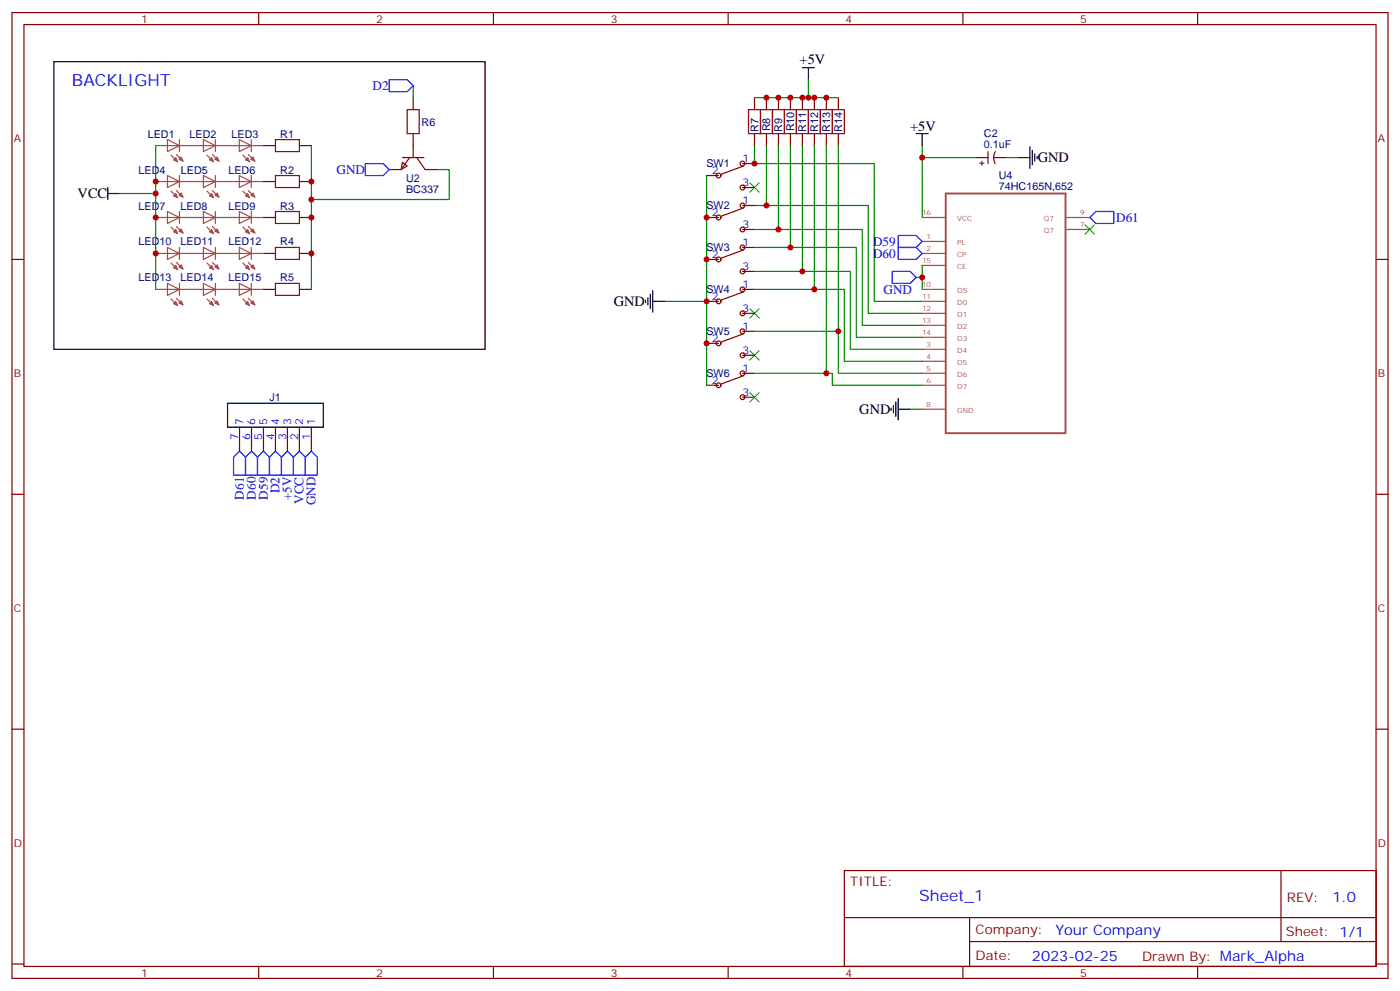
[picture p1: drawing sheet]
<svg xmlns="http://www.w3.org/2000/svg" width="412mm" height="292mm" viewBox="0 0 412 292" stroke-linecap="round" stroke-linejoin="round" font-family="sans-serif">
<g fill="none" stroke="#008700" stroke-width=".35">
<path d="M121.7 25.2v3.6M222.2 28.8h24.7M238.1 23.5v5.3M35.3 57h10.6M45.9 42.9v42.3M91.7 42.9v42.3M128.8 49.9h3.5v8.8h-40.6M208.1 51.7v61.7M222.2 42.9v5.3h35.3v40.5h14.1M225.8 42.9v17.6M229.3 42.9v24.7M232.8 42.9v29.9"/>
<path d="M236.4 42.9v37M239.9 42.9v42.3M243.4 42.9v67M246.9 42.9v54.6M271.6 46.4h15.9M271.6 42.9v21.1M296.3 46.4h3.6M222.2 60.5h33.6v31.8h15.8M222.2 67.6h31.8v28.2h17.6M222.2 72.8h30v26.5h19.4M222.2 79.9h28.3v22.9h21.1M271.6 78.1v7.1"/>
<path d="M195.8 88.7h12.3M222.2 85.2h26.5v21.2h22.9M222.2 97.5h24.7v12.4h24.7M269.9 81.7h1.7M222.2 109.9h23v3.5h26.4M268.1 120.5h3.5"/>
</g>
<g fill="none" stroke="#870000" stroke-width=".35">
<path d="M3.5 3.7h405.4v284.3h-405.4zM7.1 7.2h398.2v277.3h-398.2zM76.2 3.7v3.5M145.3 3.7v3.5M214.5 3.7v3.5M283.6 3.7v3.5M352.8 3.7v3.5M121.7 28.8v3.5M121.7 39.3v7.1M222.2 28.8v3.5M222.2 39.3v3.6M225.8 28.8v3.5"/>
<path d="M225.8 39.3v3.6M229.3 28.8v3.5M229.3 39.3v3.6M232.8 28.8v3.5M232.8 39.3v3.6M236.4 28.8v3.5M236.4 39.3v3.6M239.9 28.8v3.5M239.9 39.3v3.6M243.4 28.8v3.5M243.4 39.3v3.6M246.9 28.8v3.5"/>
<path d="M246.9 39.3v3.6M77.6 42.9h3.5M77.6 53.4h3.5M88.2 42.9h3.5M88.2 53.4h3.5M118.5 47.8l1.4 1.1-1.7 1zM118.5 46.4h6.4M120.6 46.4l-2.4 3.5h-3.5M122.8 46.4l2.4 3.5h3.6M208.1 51.7h3.6M218.7 55.2h3.5M218.7 48.2h3.5"/>
<path d="M219.1 48.9l-6.7 2.4M287.5 46.4h3.5M291 44.6v3.6M292.8 46.4h3.5M293.2 44.6l-.5 1.8 .5 1.8M3.5 76.4h3.6M77.6 74.6h3.5M77.6 64h3.5M88.2 74.6h3.5M88.2 64h3.5M208.1 76.4h3.6M208.1 64h3.6"/>
<path d="M218.7 79.9h3.5M218.7 72.8h3.5M218.7 67.6h3.5M218.7 60.5h3.5M219.1 73.6l-6.7 2.4M219.1 61.2l-6.7 2.5M405.3 76.4h3.6M77.6 85.2h3.5M88.2 85.2h3.5M208.1 88.7h3.6M218.7 85.2h3.5M218.7 97.5h3.5"/>
<path d="M218.7 92.3h3.5M219.1 98.2l-6.7 2.5M219.1 85.9l-6.7 2.5M208.1 101.1h3.6M208.1 113.4h3.6M218.7 104.6h3.5M218.7 116.9h3.5M218.7 109.9h3.5M219.1 110.6l-6.7 2.5M70.6 125.8v7M74.1 125.8v7M77.6 125.8v7"/>
<path d="M81.1 125.8v7M84.7 125.8v7M88.2 125.8v7M91.7 125.8v7M3.5 145.5h3.6M405.3 145.5h3.6M3.5 214.7h3.6M405.3 214.7h3.6M248.7 256.3h156.6v28.2h-156.6zM377.3 256.3v20.9M248.7 270.1h156.5M285.6 277.2h119.6"/>
<path d="M285.6 270.1v14.2M3.5 283.8h3.6M76.2 284.5v3.5M145.3 284.5v3.5M214.5 284.5v3.5M283.6 284.5v3.5M352.8 284.5v3.5M405.3 283.8h3.6"/>
<circle cx="211.7" cy="51.7" r=".71"/>
<circle cx="218.7" cy="48.2" r=".71"/>
<circle cx="218.7" cy="55.2" r=".71"/>
<circle cx="211.7" cy="76.4" r=".71"/>
<circle cx="211.7" cy="64" r=".71"/>
<circle cx="218.7" cy="67.6" r=".71"/>
<circle cx="218.7" cy="79.9" r=".71"/>
<circle cx="218.7" cy="60.5" r=".71"/>
<circle cx="218.7" cy="72.8" r=".71"/>
<circle cx="211.7" cy="88.7" r=".71"/>
<circle cx="218.7" cy="85.2" r=".71"/>
<circle cx="218.7" cy="92.3" r=".71"/>
<circle cx="218.7" cy="97.5" r=".71"/>
<circle cx="211.7" cy="113.4" r=".71"/>
<circle cx="211.7" cy="101.1" r=".71"/>
<circle cx="218.7" cy="116.9" r=".71"/>
<circle cx="218.7" cy="109.9" r=".71"/>
<circle cx="218.7" cy="104.6" r=".71"/>
</g>
<g fill="none" stroke="#a10000" stroke-width=".35">
<path d="M119.9 32.3h3.6v7h-3.6zM220.5 32.3h3.5v7h-3.5zM224 32.3h3.5v7h-3.5zM227.5 32.3h3.6v7h-3.6zM231.1 32.3h3.5v7h-3.5zM234.6 32.3h3.5v7h-3.5zM238.1 32.3h3.6v7h-3.6zM241.7 32.3h3.5v7h-3.5zM245.2 32.3h3.5v7h-3.5zM81.1 41.1h7.1v3.5h-7.1zM81.1 51.7h7.1v3.5h-7.1zM81.1 72.8h7.1v3.6h-7.1z"/>
<path d="M81.1 62.3h7.1v3.5h-7.1zM81.1 83.4h7.1v3.6h-7.1z"/>
</g>
<g fill="none" stroke="#000" stroke-width=".35">
<path d="M15.9 18.2h127v84.6h-127zM236.4 19.9h3.5M238.1 19.9v3.6M269.9 39.3h3.5M271.6 39.3v3.6M31.7 57h3.6M31.7 55.2v3.5M299.9 46.4h3.5M303.4 43.2v6.4M304.1 44.3v4.2M304.8 45.3v2.1M305.5 46v.7"/>
<path d="M190.1 88.4v.7M190.9 87.7v2.1M191.6 86.6v4.2M192.3 88.7h3.5M192.3 85.5v6.4M67 118.7h28.2v7.1h-28.2zM263.2 119.4v2.1M263.9 118.4v4.2M264.6 117.3v6.3M262.5 120.1v.7M264.6 120.5h3.5"/>
</g>
<g fill="none" stroke="#a64a4a" stroke-width=".35">
<path d="M45.9 42.9h7M45.9 53.4h7M49.3 41.1l3.6 1.8-3.6 1.7zM49.3 51.7l3.6 1.7-3.6 1.8zM50.4 56.3l1.9 1.9M50.4 45.7l1.9 1.9M52 45.5l1.9 1.9M52 56.1l1.9 1.9M52.9 41.1v3.5M52.9 51.7v3.5M53 42.9h10.4M53 53.4h10.4"/>
<path d="M59.9 41.1l3.5 1.8-3.5 1.7zM59.9 51.7l3.5 1.7-3.5 1.8zM61 56.3l1.9 1.9M61 45.7l1.9 1.9M62.6 56.1l1.9 1.9M62.6 45.5l1.9 1.9M63.4 41.1v3.5M63.4 51.7v3.5M63.6 42.9h10.4M63.6 53.4h10.4M70.5 41.1l3.5 1.8-3.5 1.7zM70.5 51.7l3.5 1.7-3.5 1.8z"/>
<path d="M71.6 56.3l1.9 1.9M71.6 45.7l1.9 1.9M73.1 56.1l2 1.9M73.1 45.5l2 1.9M74 41.1v3.5M74 51.7v3.5M74.1 42.9h3.5M74.1 53.4h3.5M45.9 74.6h7M45.9 64h7M49.3 62.3l3.6 1.7-3.6 1.8zM49.3 72.8l3.6 1.8-3.6 1.8z"/>
<path d="M50.4 66.9l1.9 1.9M50.4 77.4l1.9 2M52 66.7l1.9 1.9M52 77.3l1.9 1.9M52.9 62.3v3.5M52.9 72.8v3.6M53 74.6h10.4M53 64h10.4M59.9 62.3l3.5 1.7-3.5 1.8zM59.9 72.8l3.5 1.8-3.5 1.8zM61 77.4l1.9 2M61 66.9l1.9 1.9"/>
<path d="M62.6 77.3l1.9 1.9M62.6 66.7l1.9 1.9M63.4 62.3v3.5M63.4 72.8v3.6M63.6 74.6h10.4M63.6 64h10.4M70.5 62.3l3.5 1.7-3.5 1.8zM70.5 72.8l3.5 1.8-3.5 1.8zM71.6 77.4l1.9 2M71.6 66.9l1.9 1.9M73.1 77.3l2 1.9M73.1 66.7l2 1.9"/>
<path d="M74 62.3v3.5M74 72.8v3.6M74.1 74.6h3.5M74.1 64h3.5M271.6 74.6h7M271.6 64h7M271.6 71.1h7M271.6 78.1h7M314.1 64h6.9M314.1 67.6h6.9M45.9 85.2h7M49.3 83.4l3.6 1.8-3.6 1.8z"/>
<path d="M50.4 88l1.9 2M52 87.8l1.9 2M52.9 83.4v3.6M53 85.2h10.4M59.9 83.4l3.5 1.8-3.5 1.8zM61 88l1.9 2M62.6 87.8l1.9 2M63.4 83.4v3.6M63.6 85.2h10.4M70.5 83.4l3.5 1.8-3.5 1.8zM71.6 88l1.9 2M73.1 87.8l2 2"/>
<path d="M74 83.4v3.6M74.1 85.2h3.5M271.6 85.2h7M271.6 88.7h7M271.6 92.3h7M271.6 95.8h7M271.6 99.3h7M271.6 102.8h7M271.6 106.4h7M271.6 109.9h7M271.6 113.4h7M271.6 120.5h7"/>
</g>
<g fill="#a64a4a" stroke="#a64a4a" stroke-width=".29">
<path d="M51.1 89.4l.7-.7 .5 1.3z"/>
<path d="M52.7 89.3l.7-.8 .5 1.3z"/>
<path d="M61.7 89.4l.7-.7 .5 1.3z"/>
<path d="M63.3 89.3l.7-.8 .5 1.3z"/>
<path d="M72.3 89.4l.7-.7 .5 1.3z"/>
<path d="M73.9 89.3l.7-.8 .5 1.3z"/>
<path d="M72.3 78.8l.7-.7 .5 1.3z"/>
<path d="M73.9 78.7l.7-.7 .5 1.2z"/>
<path d="M61.7 78.8l.7-.7 .5 1.3z"/>
<path d="M63.3 78.7l.7-.7 .5 1.2z"/>
<path d="M51.1 78.8l.7-.7 .5 1.3z"/>
<path d="M52.7 78.7l.7-.7 .5 1.2z"/>
<path d="M51.1 47.1l.7-.7 .5 1.2z"/>
<path d="M52.7 46.9l.7-.7 .5 1.2z"/>
<path d="M61.7 47.1l.7-.7 .5 1.2z"/>
<path d="M63.3 46.9l.7-.7 .5 1.2z"/>
<path d="M72.3 47.1l.7-.7 .5 1.2z"/>
<path d="M73.9 46.9l.7-.7 .5 1.2z"/>
<path d="M51.1 57.7l.7-.7 .5 1.2z"/>
<path d="M53.4 56.8l.5 1.2-1.2-.5z"/>
<path d="M61.7 57.7l.7-.7 .5 1.2z"/>
<path d="M64 56.8l.5 1.2-1.2-.5z"/>
<path d="M72.3 57.7l.7-.7 .5 1.2z"/>
<path d="M74.6 56.8l.5 1.2-1.2-.5z"/>
<path d="M51.8 67.6l.5 1.2-1.2-.5z"/>
<path d="M52.7 68.1l.7-.7 .5 1.2z"/>
<path d="M61.7 68.3l.7-.7 .5 1.2z"/>
<path d="M63.3 68.1l.7-.7 .5 1.2z"/>
<path d="M73 67.6l.5 1.2-1.2-.5z"/>
<path d="M73.9 68.1l.7-.7 .5 1.2z"/>
</g>
<path d="M220.8 53.8l2.9 2.8M223.7 53.8l-2.9 2.8M319.6 66.1l2.8 2.9M322.4 66.1l-2.8 2.9M220.8 90.8l2.9 2.9M223.7 90.8l-2.9 2.9M220.8 103.2l2.9 2.8M220.8 115.5l2.9 2.9M223.7 103.2l-2.9 2.8M223.7 115.5l-2.9 2.9" fill="none" stroke="#3c3" stroke-width=".35"/>
<g fill="none" stroke="#00f" stroke-width=".35">
<path d="M114.7 23.5h5.2l1.8 1.7-1.8 1.8h-5.2zM107.6 48.2h5.3l1.8 1.7-1.8 1.8h-5.3zM262.8 79.9h5.3l1.8 1.8-1.8 1.7h-5.3zM264.6 69.3h5.3l1.7 1.8-1.7 1.7h-5.3zM264.6 72.8h5.3l1.7 1.8-1.7 1.8h-5.3zM321 64l1.8-1.7h5.3v3.5h-5.3zM70.6 132.8l1.7 1.8v5.3h-3.5v-5.3zM74.1 132.8l1.7 1.8v5.3h-3.5v-5.3zM77.6 132.8l1.8 1.8v5.3h-3.6v-5.3zM79.4 134.6l1.7-1.8 1.8 1.8v5.3h-3.5zM84.7 132.8l1.7 1.8v5.3h-3.5v-5.3zM86.4 134.6l1.8-1.8 1.8 1.8v5.3h-3.6z"/>
<path d="M91.7 132.8l1.8 1.8v5.3h-3.5v-5.3z"/>
</g>
<path d="M278.6 57h35.3v70.5h-35.3z" fill="none" stroke="#a64a4a" stroke-width=".56"/>
<g fill="#c00">
<circle cx="208.1" cy="76.4" r=".88"/>
<circle cx="208.1" cy="88.7" r=".88"/>
<circle cx="271.6" cy="46.4" r=".88"/>
<circle cx="208.1" cy="64" r=".88"/>
<circle cx="208.1" cy="101.1" r=".88"/>
<circle cx="91.7" cy="74.6" r=".88"/>
<circle cx="91.7" cy="64" r=".88"/>
<circle cx="91.7" cy="53.4" r=".88"/>
<circle cx="91.7" cy="58.7" r=".88"/>
<circle cx="45.9" cy="74.6" r=".88"/>
<circle cx="45.9" cy="64" r=".88"/>
<circle cx="45.9" cy="53.4" r=".88"/>
<circle cx="45.9" cy="57" r=".88"/>
<circle cx="222.3" cy="48.2" r=".88"/>
<circle cx="236.4" cy="79.9" r=".88"/>
<circle cx="232.8" cy="72.8" r=".88"/>
<circle cx="229.3" cy="67.6" r=".88"/>
<circle cx="225.8" cy="60.5" r=".88"/>
<circle cx="239.9" cy="85.2" r=".88"/>
<circle cx="243.4" cy="109.9" r=".88"/>
<circle cx="246.9" cy="97.5" r=".88"/>
<circle cx="271.6" cy="81.7" r=".88"/>
<circle cx="243.4" cy="28.8" r=".88"/>
<circle cx="225.8" cy="28.8" r=".88"/>
<circle cx="229.3" cy="28.8" r=".88"/>
<circle cx="232.8" cy="28.8" r=".88"/>
<circle cx="236.4" cy="28.8" r=".88"/>
<circle cx="239.9" cy="28.8" r=".88"/>
<circle cx="238.1" cy="28.8" r=".88"/>
</g>
<text font-size="4.9" fill="#00f" x="21.2" y="25.2">BACKLIGHT</text>
<text font-size="4.6" fill="#00f" x="270.8" y="265.3">Sheet_1</text>
<g font-size="4.2">
<text x="235.5" y="18.8">+5V</text>
<text x="268.1" y="38.6">+5V</text>
<text x="305.7" y="47.8">GND</text>
<text x="22.9" y="58.4">VCC</text>
<text x="180.8" y="90.1">GND</text>
<text x="253.1" y="121.9">GND</text>
</g>
<g font-size="4.2" fill="#00f">
<text x="392.5" y="265.6">1.0</text>
<text x="310.9" y="275.1">Your Company</text>
<text x="304" y="282.9">2023-02-25</text>
</g>
<g font-size="3.9" fill="#00f">
<text x="109.8" y="26.5">D2</text>
<text x="99.2" y="51.1">GND</text>
<text x="328.8" y="65.2">D61</text>
<text x="257.2" y="72.4">D59</text>
<text x="257.2" y="75.9">D60</text>
<text x="260.3" y="86.5">GND</text>
<text x="71.8" y="147.1" transform="rotate(-90 71.8 147.1)">D61</text>
<text x="75.3" y="147.1" transform="rotate(-90 75.3 147.1)">D60</text>
<text x="78.9" y="147.1" transform="rotate(-90 78.9 147.1)">D59</text>
<text x="82.3" y="145.2" transform="rotate(-90 82.3 145.2)">D2</text>
<text x="85.9" y="147.3" transform="rotate(-90 85.9 147.3)">+5V</text>
<text x="89.4" y="148.3" transform="rotate(-90 89.4 148.3)">VCC</text>
<text x="92.9" y="148.7" transform="rotate(-90 92.9 148.7)">GND</text>
</g>
<g font-size="3.9" fill="#800">
<text x="250.5" y="260.9">TITLE:</text>
<text x="379.1" y="265.6">REV:</text>
<text x="287.4" y="275.1">Company:</text>
<text x="378.7" y="275.7">Sheet: 1/1</text>
<text x="287.4" y="282.8">Date:</text>
<text x="336.4" y="282.8">Drawn By: Mark_Alpha</text>
</g>
<g font-size="3.2" fill="#800">
<text x="41.6" y="6.7">1</text>
<text x="110.8" y="6.7">2</text>
<text x="179.9" y="6.7">3</text>
<text x="249.1" y="6.7">4</text>
<text x="318.2" y="6.7">5</text>
<text x="4.1" y="41.8">A</text>
<text x="405.9" y="41.8">A</text>
<text x="288.4" y="48.8">+</text>
<text x="4.1" y="110.9">B</text>
<text x="405.9" y="110.9">B</text>
<text x="4.1" y="180.1">C</text>
<text x="405.9" y="180.1">C</text>
<text x="4.1" y="249.2">D</text>
<text x="405.9" y="249.2">D</text>
<text x="41.6" y="287.5">1</text>
<text x="110.8" y="287.5">2</text>
<text x="179.9" y="287.5">3</text>
<text x="249.1" y="287.5">4</text>
<text x="318.2" y="287.5">5</text>
</g>
<g font-size="3.2" fill="#000080">
<text x="43.5" y="40.5">LED1</text>
<text x="55.9" y="40.5">LED2</text>
<text x="68.2" y="40.5">LED3</text>
<text x="82.6" y="40.5">R1</text>
<text x="124.2" y="37">R6</text>
<text x="223.4" y="38.8" transform="rotate(-90 223.4 38.8)">R7</text>
<text x="226.9" y="38.7" transform="rotate(-90 226.9 38.7)">R8</text>
<text x="230.4" y="38.8" transform="rotate(-90 230.4 38.8)">R9</text>
<text x="234" y="38.7" transform="rotate(-90 234 38.7)">R10</text>
<text x="237.5" y="38.8" transform="rotate(-90 237.5 38.8)">R11</text>
<text x="241" y="38.8" transform="rotate(-90 241 38.8)">R12</text>
<text x="244.5" y="38.8" transform="rotate(-90 244.5 38.8)">R13</text>
<text x="248.1" y="38.8" transform="rotate(-90 248.1 38.8)">R14</text>
<text x="289.8" y="40.4">C2</text>
<text x="289.8" y="43.6">0.1uF</text>
<text x="40.8" y="51.1">LED4</text>
<text x="53.3" y="51.1">LED5</text>
<text x="67.3" y="51.1">LED6</text>
<text x="82.6" y="51.1">R2</text>
<text x="119.6" y="53.6">U2</text>
<text x="208.1" y="49.3">SW1</text>
<text x="294.2" y="52.7">U4</text>
<text x="119.6" y="56.7">BC337</text>
<text x="294.2" y="55.9">74HC165N,652</text>
<text x="40.8" y="61.7">LED7</text>
<text x="53.2" y="61.7">LED8</text>
<text x="67.3" y="61.7">LED9</text>
<text x="82.6" y="61.7">R3</text>
<text x="208.1" y="61.6">SW2</text>
<text x="40.8" y="72.3">LED10</text>
<text x="53.2" y="72.3">LED11</text>
<text x="67.3" y="72.3">LED12</text>
<text x="82.6" y="72.3">R4</text>
<text x="208.1" y="74">SW3</text>
<text x="40.8" y="82.8">LED13</text>
<text x="53.2" y="82.8">LED14</text>
<text x="67.3" y="82.8">LED15</text>
<text x="82.6" y="82.8">R5</text>
<text x="208.1" y="86.3">SW4</text>
<text x="208.1" y="98.7">SW5</text>
<text x="208.1" y="111">SW6</text>
<text x="79.4" y="118.1">J1</text>
</g>
<g font-size="3.2" fill="#00f">
<text x="218.7" y="47.8">1</text>
<text x="209.6" y="51.3">2</text>
<text x="218.7" y="54.9">3</text>
<text x="209.6" y="63.7">2</text>
<text x="218.7" y="60.1">1</text>
<text x="218.7" y="67.2">3</text>
<text x="209.6" y="76">2</text>
<text x="218.7" y="72.5">1</text>
<text x="218.7" y="79.6">3</text>
<text x="209.6" y="88.4">2</text>
<text x="218.7" y="84.8">1</text>
<text x="218.7" y="91.9">3</text>
<text x="209.6" y="100.7">2</text>
<text x="218.7" y="97.2">1</text>
<text x="218.7" y="104.2">3</text>
<text x="209.6" y="113.1">2</text>
<text x="218.7" y="109.5">1</text>
<text x="218.7" y="116.6">3</text>
<text x="71.6" y="125.1" transform="rotate(-90 71.6 125.1)">7</text>
<text x="75.1" y="125.1" transform="rotate(-90 75.1 125.1)">6</text>
<text x="78.7" y="125.1" transform="rotate(-90 78.7 125.1)">5</text>
<text x="82.2" y="125.1" transform="rotate(-90 82.2 125.1)">4</text>
<text x="85.7" y="125.1" transform="rotate(-90 85.7 125.1)">3</text>
<text x="89.3" y="125.1" transform="rotate(-90 89.3 125.1)">2</text>
<text x="92.8" y="125.1" transform="rotate(-90 92.8 125.1)">1</text>
<text x="70.2" y="129.5" transform="rotate(-90 70.2 129.5)">7</text>
<text x="73.7" y="129.5" transform="rotate(-90 73.7 129.5)">6</text>
<text x="77.3" y="129.5" transform="rotate(-90 77.3 129.5)">5</text>
<text x="80.8" y="129.5" transform="rotate(-90 80.8 129.5)">4</text>
<text x="84.3" y="129.5" transform="rotate(-90 84.3 129.5)">3</text>
<text x="87.8" y="129.5" transform="rotate(-90 87.8 129.5)">2</text>
<text x="91.4" y="129.5" transform="rotate(-90 91.4 129.5)">1</text>
</g>
<g font-size="2.1" fill="#a54b4b">
<text x="271.6" y="63.3">16</text>
<text x="281.9" y="65.1">VCC</text>
<text x="307.5" y="65.1">Q7</text>
<text x="318.1" y="63.3">9</text>
<text x="273" y="70.4">1</text>
<text x="307.5" y="68.6">Q7</text>
<text x="318.1" y="66.9">7</text>
<text x="271.6" y="77.4">15</text>
<text x="273" y="73.9">2</text>
<text x="281.9" y="72.1">PL</text>
<text x="281.9" y="75.7">CP</text>
<text x="281.9" y="79.2">CE</text>
<text x="271.6" y="84.5">10</text>
<text x="271.6" y="88">11</text>
<text x="281.9" y="86.2">DS</text>
<text x="281.9" y="89.8">D0</text>
<text x="271.6" y="91.6">12</text>
<text x="271.6" y="95.1">13</text>
<text x="281.9" y="93.3">D1</text>
<text x="271.6" y="98.6">14</text>
<text x="281.9" y="96.8">D2</text>
<text x="281.9" y="100.3">D3</text>
<text x="273" y="102.1">3</text>
<text x="273" y="105.7">4</text>
<text x="281.9" y="103.9">D4</text>
<text x="281.9" y="107.4">D5</text>
<text x="273" y="109.2">5</text>
<text x="273" y="112.7">6</text>
<text x="281.9" y="110.9">D6</text>
<text x="273" y="119.8">8</text>
<text x="281.9" y="114.5">D7</text>
<text x="281.9" y="121.5">GND</text>
</g>
</svg>
